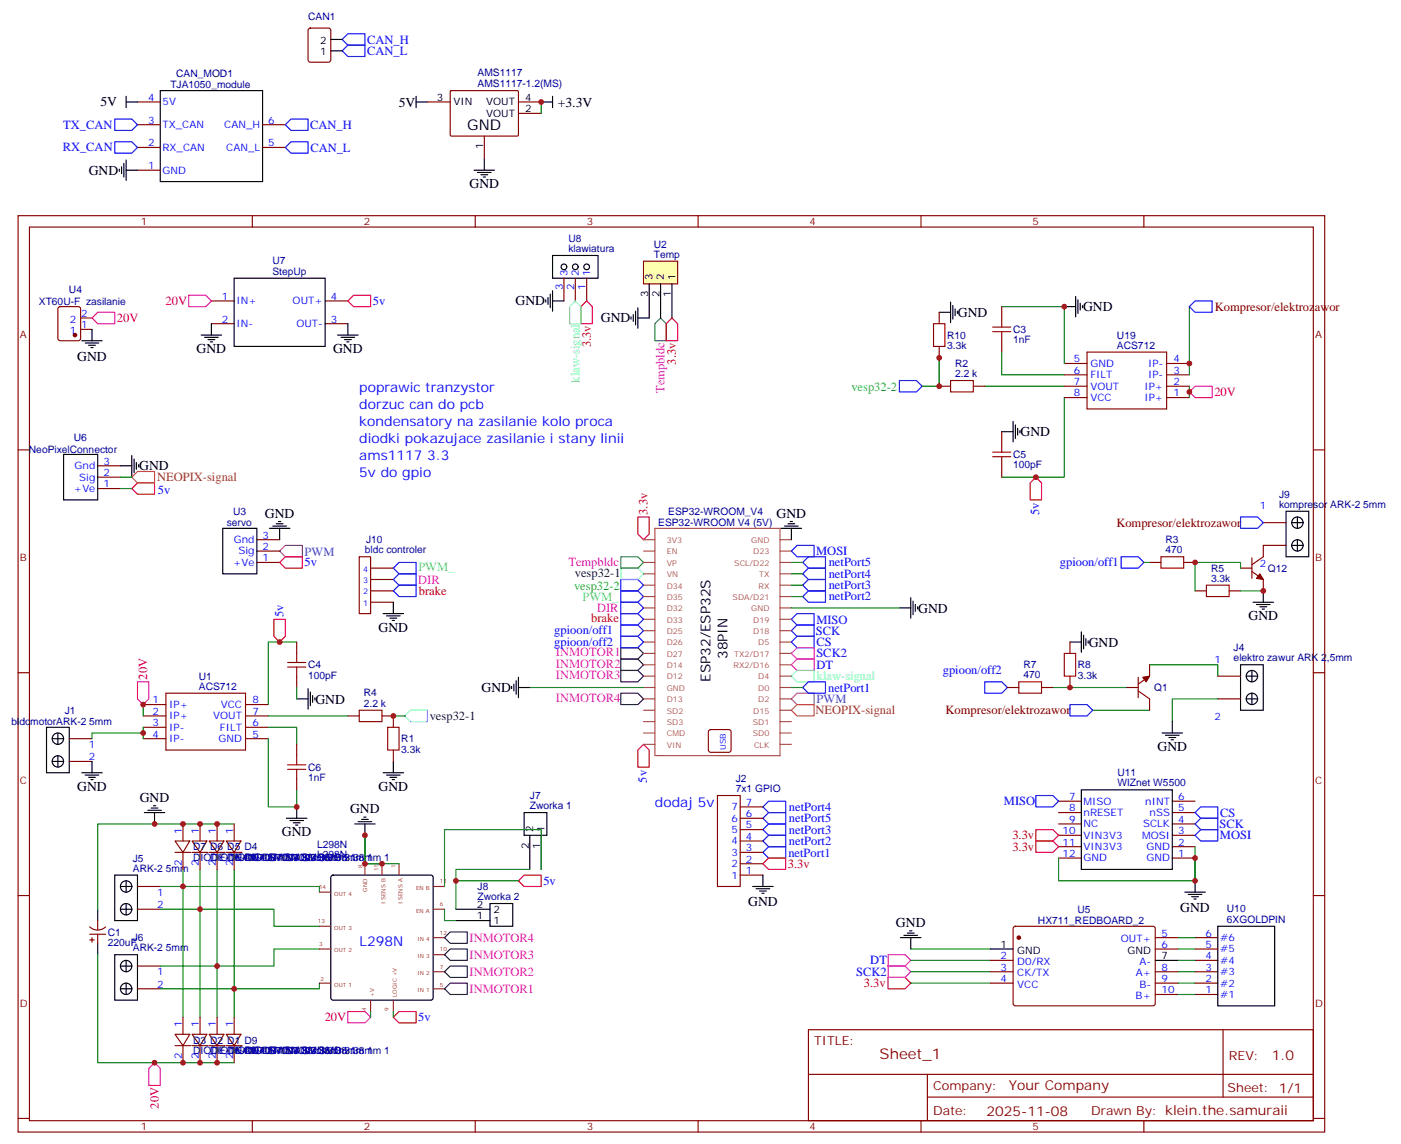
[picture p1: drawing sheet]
<svg xmlns="http://www.w3.org/2000/svg" width="435mm" height="355mm" viewBox="0 0 435 355" stroke-linecap="round" stroke-linejoin="round" font-family="sans-serif">
<g fill="none" stroke="#870000" stroke-width=".35">
<path d="M5.6 66.9h405.4v284.4h-405.4zM9.1 70.4h398.3v277.3h-398.3zM78.3 66.9v3.5M147.4 66.9v3.5M216.6 66.9v3.5M285.7 66.9v3.5M354.9 66.9v3.5M65.6 93.4h7M100.9 93.4h7M174.9 86.3v7.1M178.5 86.3v7.1M182 86.3v7.1"/>
<path d="M65.6 100.4h7M100.9 100.4h7M330.2 119.8h7M330.2 116.3h7M330.2 112.8h7M337.2 109.3h24.7v17.6h-24.7zM361.9 119.8h7.1M361.9 116.3h7.1M361.9 112.8h7.1M5.6 139.6h3.5M330.2 123.4h7M361.9 123.4h7.1"/>
<path d="M407.4 139.6h3.6M30.3 151.6h7.1M30.3 148.1h7.1M30.3 144.5h7.1M391.9 162.2h7.1M391.9 169.2h7.1M5.6 208.7h3.5M44.4 218.6h7.1M51.5 215.1h24.7v17.6h-24.7zM76.2 218.6h7M377.8 209.8h7M377.8 216.9h7"/>
<path d="M407.4 208.7h3.6M21.5 229.2h7M21.5 236.3h7M44.4 222.1h7.1M44.4 225.7h7.1M44.4 229.2h7.1M76.2 222.1h7M76.2 225.7h7M76.2 229.2h7M328.4 248.6h7.1M328.4 252.1h7.1M328.4 255.7h7.1"/>
<path d="M328.4 259.2h7.1M363.7 248.6h7M363.7 252.1h7M363.7 255.7h7M363.7 259.2h7M5.6 277.9h3.5M42.7 275.1h7M328.4 262.7h7.1M328.4 266.2h7.1M363.7 262.7h7M363.7 266.2h7M407.4 277.9h3.6"/>
<path d="M27.8 287.6a3.5 3.5 0 0 0 4.9 0M27.8 289.9h5M27.8 291.6h1.4M28.5 290.9v1.4M30.3 285.6v2.9M30.3 289.9v2.8M42.7 282.1h7M42.7 299.8h7M42.7 306.8h7M250.8 319.5h156.6v28.2h-156.6zM379.4 319.5v20.9M250.8 333.4h156.5"/>
<path d="M287.7 333.4v14.1M5.6 347h3.5M78.3 347.7v3.6M147.4 347.7v3.6M216.6 347.7v3.6M285.7 347.7v3.6M287.7 340.4h119.6M354.9 347.7v3.6M407.4 347h3.6"/>
</g>
<g fill="none" stroke="#000" stroke-width=".35">
<path d="M171.4 79.3h14.1v7h-14.1zM72.6 86.3h28.3v21.2h-28.3zM19.7 141h10.6v14.1h-10.6zM399 158.6h7v14.2h-7zM400.7 162.2h3.5M400.7 169.2h3.5M402.5 160.4v3.5M402.5 167.5v3.5M384.8 206.3h7.1v14.1h-7.1zM386.6 209.8h3.5M386.6 216.9h3.5M388.4 208v3.6"/>
<path d="M388.4 215.1v3.5M14.4 225.7h7.1v14.1h-7.1zM16.2 236.3h3.5M16.2 229.2h3.5M18 227.4v3.6M18 234.5v3.5M162.6 252.1h7.1v7.1h-7.1zM164.4 259.2v10.6M167.9 259.2v10.6M335.5 245.1h28.2v24.7h-28.2zM35.6 271.5h7.1v14.1h-7.1zM37.4 275.1h3.5"/>
<path d="M39.1 273.3v3.5M30.3 282.1v3.5M30.3 292.7v3.5M35.6 296.2h7.1v14.1h-7.1zM37.4 282.1h3.5M37.4 299.8h3.5M39.1 280.4v3.5M39.1 298v3.5M141.4 282.1h10.6M141.4 285.6h10.6M152 280.4h7.1v7h-7.1zM37.4 306.8h3.5"/>
<path d="M39.1 305v3.6"/>
<circle cx="174.9" cy="82.8" r=".88"/>
<circle cx="178.5" cy="82.8" r=".88"/>
<circle cx="182" cy="82.8" r=".88"/>
<circle cx="402.5" cy="162.2" r="1.76"/>
<circle cx="402.5" cy="169.2" r="1.76"/>
<circle cx="388.4" cy="209.8" r="1.76"/>
<circle cx="388.4" cy="216.9" r="1.76"/>
<circle cx="18" cy="236.3" r="1.76"/>
<circle cx="18" cy="229.2" r="1.76"/>
<circle cx="39.1" cy="275.1" r="1.76"/>
<circle cx="39.1" cy="299.8" r="1.76"/>
<circle cx="39.1" cy="282.1" r="1.76"/>
<circle cx="39.1" cy="306.8" r="1.76"/>
</g>
<path d="M107.9 93.4l1.8-1.8h5.3v3.5h-5.3zM180.2 95.1l1.8-1.7 1.8 1.7v5.3h-3.6zM208.5 98.7l1.7 1.7v5.3h-3.5v-5.3zM40.9 151.6l1.8-1.8h5.2v3.6h-5.2zM321.3 148.1l1.8 1.7v5.3h-3.5v-5.3zM197.9 160.4h3.5v5.3l-1.8 1.8-1.7-1.8zM85 192.2h3.5v5.2l-1.8 1.8-1.7-1.8zM199.6 231l1.8 1.7v5.3h-3.5v-5.3zM160.8 273.3l1.8-1.8h5.3v3.6h-5.3zM321.3 260.9h5.3l1.8 1.8-1.8 1.8h-5.3zM275.5 303.3h5.3l1.7 1.7-1.7 1.8h-5.3z" fill="none" stroke="#f00" stroke-width=".35"/>
<path d="M58.5 91.6h5.3l1.8 1.8-1.8 1.7h-5.3z" fill="none" stroke="#f09" stroke-width=".35"/>
<g fill="none" stroke="#00f" stroke-width=".35">
<path d="M279 118.1h5.3l1.8 1.7-1.8 1.8h-5.3zM192.6 179.8h5.3l1.7 1.8-1.7 1.7h-5.3zM245.5 171l1.8-1.8h5.3v3.6h-5.3zM347.8 172.8h5.3l1.8 1.7-1.8 1.8h-5.3zM192.6 193.9h5.3l1.7 1.8-1.7 1.7h-5.3zM192.6 197.4h5.3l1.7 1.8-1.7 1.8h-5.3zM245.5 192.2l1.8-1.8h5.3v3.5h-5.3zM245.5 199.2l1.8-1.8h5.3v3.6h-5.3zM245.5 195.7l1.8-1.8h5.3v3.5h-5.3zM305.5 211.6h5.3l1.7 1.7-1.7 1.8h-5.3zM321.3 246.8h5.3l1.8 1.8-1.8 1.8h-5.3zM370.7 259.2l1.8-1.8h5.3v3.5h-5.3z"/>
<path d="M370.7 255.7l1.8-1.8h5.3v3.5h-5.3zM370.7 252.1l1.8-1.7h5.3v3.5h-5.3z"/>
</g>
<g fill="none" stroke="#008700" stroke-width=".35">
<path d="M291.4 111v8.8h-5.3M305.5 119.8h24.7M310.8 109.3v7h19.4M330.2 123.4v24.7h-19.4M92 199.2h-8.8v19.4M356.6 206.3h21.2v3.5M377.8 216.9h-14.1v7M83.2 222.1h24.7M122 222.1h3.6M49.7 275.1h49.4v1.7M56.8 269.8v45.8M62.1 269.8v45.8"/>
<path d="M67.3 269.8v45.8M72.6 269.8v45.8M160.8 273.3h-19.4v8.8M49.7 282.1h35.3v5.3h14.1M99.1 294.5h-14.1v5.3h-35.3M99.1 305v1.8h-49.4"/>
</g>
<path d="M245.5 202.7l1.8-1.7h5.3v3.5h-5.3zM245.5 206.3l1.8-1.8h5.3v3.5h-5.3zM275.5 296.2h5.3l1.7 1.8-1.7 1.8h-5.3z" fill="none" stroke="#c0f" stroke-width=".35"/>
<path d="M178.5 93.4l1.7 1.7v5.3h-3.5v-5.3zM245.5 209.8l1.8-1.8h5.3v3.6h-5.3z" fill="none" stroke="#3fc" stroke-width=".35"/>
<path d="M192.6 176.3h5.3l1.7 1.7-1.7 1.8h-5.3zM125.6 222.1l1.7-1.7h5.3v3.5h-5.3z" fill="none" stroke="#0ff" stroke-width=".35"/>
<path d="M86.7 171l1.8-1.8h5.3v3.6h-5.3zM245.5 216.9l1.8-1.8h5.3v3.5h-5.3z" fill="none" stroke="#939" stroke-width=".35"/>
<path d="M40.9 148.1l1.8-1.8h5.2v3.5h-5.2z" fill="none" stroke="#c90" stroke-width=".35"/>
<path d="M204.9 98.7l1.8 1.7v5.3h-3.5v-5.3zM192.6 172.8h5.3l1.7 1.7-1.7 1.8h-5.3z" fill="none" stroke="#363" stroke-width=".35"/>
<path d="M192.6 201h5.3l1.7 1.7-1.7 1.8h-5.3zM192.6 204.5h5.3l1.7 1.8-1.7 1.7h-5.3zM192.6 208h5.3l1.7 1.8-1.7 1.8h-5.3zM192.6 215.1h5.3l1.7 1.8-1.7 1.7h-5.3z" fill="none" stroke="#303" stroke-width=".35"/>
<path d="M199.6 81h10.6v7.1h-10.6z" fill="#ffffb0" stroke="#800000" stroke-width=".35"/>
<g fill="none" stroke="#000" stroke-width=".35">
<path d="M102.6 15.8h3.6M102.6 12.2h3.6M39.1 31.6h3.6M39.1 29.9v3.5M49.7 28.1h31.8v28.2h-31.8zM129.1 31.6h3.5M129.1 29.9v3.5M167.9 31.6h3.5M171.4 29.9v3.5M37 52.5v.7M37.7 51.8v2.1M38.4 50.7v4.2"/>
<path d="M39.1 49.6v6.4M39.1 52.8h3.6M147.1 52.8h6.3M148.1 53.5h4.3M149.2 54.2h2.1M149.9 54.9h.7M150.2 49.3v3.5M169.3 93v.7M170 92.3v2.1M170.7 91.3v4.2M171.4 93.4h3.5M171.4 90.2v6.4"/>
<path d="M195.8 98.3v.7M196.5 97.6v2.1M197.2 96.6v4.2M197.9 95.5v6.3M201.4 88.1v10.6h-3.5M204.9 88.1v10.6M208.5 88.1v10.6M291.4 96.9h3.5M294.9 93.7v6.4M295.6 94.8v4.2M296.3 95.8v2.2M297 96.6v.7"/>
<path d="M330.2 95.1h3.5M333.7 92v6.3M334.4 93v4.3M335.1 94.1v2.1M335.8 94.8v.7M25.4 105.7h6.3M26.4 106.4h4.3M27.5 107.1h2.1M28.2 107.8h.7M28.5 102.2v3.5M62.4 104h6.4M63.5 104.7h4.2"/>
<path d="M64.5 105.4h2.1M65.2 106.1h.7M65.6 100.4v3.6M104.7 104h6.4M105.8 104.7h4.2M106.9 105.4h2.1M107.6 106.1h.7M107.9 100.4v3.6M310.8 133.9h3.5M314.3 130.8v6.3M315 131.8v4.3M315.7 132.9v2.1"/>
<path d="M316.4 133.6v.7M37.4 144.5h3.5M40.9 141.4v6.3M41.6 142.4v4.2M42.3 143.5v2.1M43 144.2v.7M69.1 163.9h10.6v14.1h-10.6zM83.6 163.9h6.3M84.6 163.2h4.3M85.7 162.5h2.1M86.4 161.8h.7M86.7 163.9v3.6"/>
<path d="M242.3 163.9h6.4M243.4 163.2h4.2M244.4 162.5h2.2M245.1 161.8h.8M245.5 163.9v3.6M118.9 190.4h6.3M119.9 191.1h4.2M121 191.8h2.1M121.7 192.5h.7M122 186.9v3.5M279 188.6h3.5M282.5 185.5v6.3"/>
<path d="M283.2 186.5v4.2M284 187.6v2.1M284.7 188.3v.7M331.9 199.2h3.6M335.5 196v6.4M336.2 197.1v4.2M336.9 198.2v2.1M337.6 198.9v.7M388.7 186.9h6.4M389.8 187.6h4.2M390.8 188.3h2.2M391.5 189h.8"/>
<path d="M391.9 183.3v3.6M92 216.9h3.6M95.6 213.7v6.3M96.3 214.7v4.3M97 215.8v2.1M97.7 216.5v.7M158.7 213v.7M159.4 212.3v2.1M160.1 211.2v4.2M160.8 213.3h3.6M160.8 210.1v6.4M25.4 239.8h6.3"/>
<path d="M28.5 236.3v3.5M118.9 239.8h6.3M122 236.3v3.5M360.5 227.4h6.4M361.6 228.1h4.2M362.6 228.8h2.1M363.3 229.6h.7M363.7 223.9v3.5M26.4 240.5h4.3M27.5 241.2h2.1M28.2 241.9h.7M44.8 252.1h6.3"/>
<path d="M45.8 251.4h4.3M46.9 250.7h2.1M47.6 250h.7M47.9 252.1v3.6M88.9 253.9h6.3M89.9 254.6h4.3M91 255.3h2.1M91.7 256h.7M92 250.4v3.5M110 255.7h6.4M111.1 255h4.2M112.1 254.2h2.2"/>
<path d="M112.9 253.5h.7M113.2 255.7v3.5M119.9 240.5h4.2M121 241.2h2.1M121.7 241.9h.7M102.9 271.7l.4-.2h30.4l.5 .2 .2 .5v37.4l-.3 .5-.4 .2h-30.4l-.5-.2-.2-.5v-37.4zM233.5 275.1h6.4M234.6 275.8h4.2M235.6 276.5h2.1M236.3 277.2h.7M236.7 271.5v3.6M367.6 276.8h6.3"/>
<path d="M368.6 277.5h4.3M369.7 278.2h2.1M370.4 278.9h.7M370.7 273.3v3.5M279.4 290.9h6.3M280.4 290.2h4.3M281.5 289.5h2.1M282.2 288.8h.7M282.5 290.9v3.6M307.2 294.5h7.1M358.4 298h7M377.8 287.4h17.6v24.7h-17.6z"/>
</g>
<path d="M275.5 299.8h5.3l1.7 1.7-1.7 1.8h-5.3z" fill="none" stroke="#c0f" stroke-width=".35"/>
<g fill="none" stroke="#008700" stroke-width=".35">
<path d="M167.9 31.6v3.6M310.8 95.1h19.4v17.7M369 95.1v21.2M291.4 111v8.8M369 119.8v3.6M37.4 151.6h3.5M37.4 148.1h3.5M245.5 174.5h3.5M245.5 178h3.5M354.9 174.5h1.7M384.8 176.3v-1.8h-14.1v8.8M245.5 188.6h33.5"/>
<path d="M245.5 185.1h3.5M245.5 181.6h3.5M384.8 183.3h7.1M44.4 218.6v3.5M92 213.3v3.6M164.4 213.3h35.2M245.5 213.3h3.5M326.6 213.3h23M44.4 227.4h-15.9v1.8M44.4 225.7v3.5M83.2 225.7h8.8v5.3M83.2 229.2v21.2h8.8v-5.3"/>
<path d="M339 220.4h17.6M72.6 255.7h-42.3v26.4M113.2 259.2v8.8h5.3M113.2 259.2v8.8h10.6M113.2 259.2v8.8M164.4 269.8h-23v3.5M167.9 269.8v-12.4h-30v17.7M370.7 262.7v10.6h-42.3v-7.1M30.3 296.2v33.5h42.3M137.9 282.1v3.5h3.5M282.5 298h24.7M282.5 294.5h24.7"/>
<path d="M365.4 298h5.3M365.4 294.5h5.3M365.4 290.9h5.3M115 313.9v1.7M122 313.9v1.7M282.5 305h24.7M282.5 301.5h24.7M365.4 305h5.3M365.4 301.5h5.3M365.4 308.6h5.3"/>
</g>
<g fill="none" stroke="#a10000" stroke-width=".35">
<path d="M310.8 98.7v2.8M289.6 100.4h3.5v7.1h-3.5zM294.9 118.1h7v3.5h-7zM307.9 102.9h5.7M307.9 101.5h5.7M310.8 102.9v2.8M310.8 137.5v2.8M307.9 141.7h5.7M307.9 140.3h5.7M310.8 141.7v2.8M360.2 172.8h7v3.5h-7zM374.3 181.6h7v3.5h-7z"/>
<path d="M89.2 207h5.7M89.2 205.6h5.7M92 202.7v2.9M92 207v2.8M316.1 211.6h7v3.5h-7zM330.2 202.7h3.5v7.1h-3.5zM89.2 238.7h5.7M89.2 237.3h5.7M92 234.5v2.8M92 238.7v2.8M111.4 220.4h7.1v3.5h-7.1zM120.3 225.7h3.5v7h-3.5z"/>
</g>
<g fill="none" stroke="#870000" stroke-width=".35">
<path d="M95.8 8.9l.5-.2h5.6l.7 .4v9.5l-.4 .6-5.9 .1-.7-.5v-9.4zM42.7 38.7h7M42.7 31.6h7M81.5 38.7h7M132.6 31.6h7.1M139.7 28.3l.3-.2 20.7 .1 .1 .3v13.6l-.3 .1h-20.7l-.1-.3zM160.8 31.6h7.1M160.8 35.2h7.1M42.7 52.8h7M42.7 45.8h7M81.5 45.8h7M150.2 42.2v7.1"/>
<path d="M18.2 95.4l.5-.3h5.6l.7 .5v9.4l-.5 .7h-5.8l-.7-.4v-9.5zM25 98.7h3.5M291.4 96.9v3.5M310.8 95.1v3.6M25 102.2h3.5M291.4 119.8h3.5M291.4 107.5v3.5M301.9 119.8h3.6M310.8 105.7v3.6M310.8 133.9v3.6M310.8 144.5v3.6M79.7 174.5h7"/>
<path d="M79.7 171h7M79.7 167.5h7M115 179.8h7M115 176.3h7M356.6 174.5h3.6M367.2 174.5h3.5M384.8 176.3h3.6M388.4 177.3l3.5 2.5v3.5M388.4 173.1v6.4M391.9 169.2v3.6l-3.5 2.4M92 199.2v3.5M115 186.9h7"/>
<path d="M115 183.3h7M331.9 199.2v3.5M370.7 183.3h3.6M381.3 183.3h3.5M92 209.8v3.5M312.5 213.3h3.6M323.1 213.3h3.5M331.9 209.8v3.5M349.6 213.3h3.5M353.1 214.4l3.5 2.5v3.5M353.1 210.1v6.4M356.6 206.3v3.5l-3.5 2.5"/>
<path d="M92 231v3.5M107.9 222.1h3.5M118.5 222.1h3.5v3.6M122 232.7v3.6M220 226.6l.5-.2h5.6l.5 .2 .2 .5v5.6l-.2 .5-.5 .2h-5.6l-.5-.2-.3-.5v-5.6zM56.8 255.7v5.2M62.1 255.7v5.2M67.3 255.7v5.2M72.6 255.7v5.2M92 241.5v3.6M222.6 246.8h7v28.3h-7zM229.6 250.4h7.1"/>
<path d="M229.6 253.9h7.1M229.6 257.4h7.1M54.3 260.9h4.6l-2.1 3.6zM54.3 264.5h4.9M56.8 264.5v5.3M59.6 260.9h4.6l-2.1 3.6zM59.6 264.5h4.9M62.1 264.5v5.3M64.9 260.9h4.6l-2.2 3.6zM64.9 264.5h4.9M67.3 264.5v5.3M70.2 260.9h4.6l-2.2 3.6z"/>
<path d="M70.2 264.5h4.9M72.6 264.5v5.3M229.6 264.5h7.1M229.6 260.9h7.1M229.6 268h7.1M229.6 271.5h7.1M307.2 298h7.1M314.5 287.6l.5-.2 43 .1 .4 .6-.1 23.6-.6 .4-43-.1-.4-.6v-23.3zM358.4 294.5h7M358.4 290.9h7M370.7 298h7.1M370.7 294.5h7.1"/>
<path d="M370.7 290.9h7.1M56.8 315.6v5.3M62.1 315.6v5.3M67.3 315.6v5.3M72.6 315.6v5.3M307.2 305h7.1M307.2 301.5h7.1M358.4 305h7M358.4 301.5h7M358.4 308.6h7M370.7 305h7.1M370.7 301.5h7.1"/>
<path d="M370.7 308.6h7.1M54.3 320.9h4.6l-2.1 3.5zM54.3 324.4h4.9M56.8 324.4v5.3M59.6 320.9h4.6l-2.1 3.5zM59.6 324.4h4.9M62.1 324.4v5.3M64.9 320.9h4.6l-2.2 3.5zM64.9 324.4h4.9M67.3 324.4v5.3M70.2 320.9h4.6l-2.2 3.5zM70.2 324.4h4.9"/>
<path d="M72.6 324.4v5.3"/>
</g>
<path d="M111.4 172.8h3.6v17.6h-3.6z" fill="none" stroke="#600" stroke-width=".35"/>
<g fill="none" stroke="#00f" stroke-width=".35">
<path d="M106.2 15.8l1.7-1.8h5.3v3.5h-5.3zM106.2 12.2l1.7-1.7h5.3v3.5h-5.3zM35.6 36.9h5.3l1.8 1.8-1.8 1.8h-5.3zM90.3 36.9h5.3v3.6h-5.3l-1.8-1.8zM35.6 44h5.3l1.8 1.8-1.8 1.7h-5.3zM88.5 45.8l1.8-1.8h5.3v3.5h-5.3zM369 95.1l1.7-1.7h5.3v3.5h-5.3zM122 179.8l1.8-1.8h5.3v3.6h-5.3zM122 176.3l1.8-1.8h5.3v3.5h-5.3zM249 178l1.8-1.7h5.3v3.5h-5.3zM249 174.5l1.8-1.7h5.3v3.5h-5.3zM384.8 160.4h5.3l1.8 1.8-1.8 1.7h-5.3z"/>
<path d="M122 183.3l1.8-1.7h5.3v3.5h-5.3zM192.6 186.9h5.3l1.7 1.7-1.7 1.8h-5.3zM192.6 183.3h5.3l1.7 1.8-1.7 1.8h-5.3zM192.6 190.4h5.3l1.7 1.8-1.7 1.7h-5.3zM249 185.1l1.8-1.8h5.3v3.6h-5.3zM249 181.6l1.8-1.8h5.3v3.5h-5.3zM249 213.3l1.8-1.7h5.3v3.5h-5.3zM331.9 218.6h5.3l1.8 1.8-1.8 1.7h-5.3zM236.7 253.9l1.7-1.8h5.3v3.6h-5.3zM236.7 257.4l1.7-1.7h5.3v3.5h-5.3zM238.4 248.6h5.3v3.5h-5.3l-1.7-1.7zM236.7 260.9l1.7-1.7h5.3v3.5h-5.3z"/>
<path d="M236.7 264.5l1.7-1.8h5.3v3.5h-5.3z"/>
</g>
<g fill="none" stroke="#8c2424" stroke-width=".35">
<path d="M99.1 276.8h3.5M113.2 268v3.5M118.5 268v3.5M123.8 268v3.5M134.4 275.1h3.5M99.1 294.5h3.5M99.1 287.4h3.5M134.4 282.1h3.5M134.4 296.2h3.5M134.4 290.9h3.5M99.1 305h3.5M115 310.3v3.6"/>
<path d="M122 310.3v3.6M134.4 306.8h3.5M134.4 301.5h3.5"/>
</g>
<path d="M86.7 174.5l1.8-1.7h5.3v3.5h-5.3zM321.3 257.4h5.3l1.8 1.8-1.8 1.7h-5.3zM236.7 268l1.7-1.8h5.3v3.6h-5.3zM122 315.6l1.8-1.7h5.3v3.5h-5.3z" fill="none" stroke="#f00" stroke-width=".35"/>
<path d="M245.5 220.4l1.8-1.8h5.3v3.5h-5.3z" fill="none" stroke="#c90" stroke-width=".35"/>
<g fill="none" stroke="#a64a4a" stroke-width=".35">
<path d="M199.6 178h3.6M199.6 174.5h3.6M199.6 171h3.6M199.6 167.5h3.6M242 178h3.5M242 174.5h3.5M242 171h3.5M242 167.5h3.5M199.6 188.6h3.6M199.6 199.2h3.6M199.6 195.7h3.6M199.6 192.2h3.6"/>
<path d="M199.6 185.1h3.6M199.6 181.6h3.6M242 188.6h3.5M242 199.2h3.5M242 195.7h3.5M242 192.2h3.5M242 185.1h3.5M242 181.6h3.5M199.6 216.9h3.6M199.6 213.3h3.6M199.6 209.8h3.6M199.6 206.3h3.6"/>
<path d="M199.6 202.7h3.6M242 216.9h3.5M242 213.3h3.5M242 209.8h3.5M242 206.3h3.5M242 202.7h3.5M199.6 231h3.6M199.6 220.4h3.6M199.6 223.9h3.6M199.6 227.4h3.6M203.4 234.5h38.6v-70.6h-38.8v70.6M242 231h3.5"/>
<path d="M242 220.4h3.5M242 223.9h3.5M242 227.4h3.5"/>
</g>
<g fill="#870000" stroke="#870000" stroke-width=".35">
<path d="M390.8 178l1.1 1.8-2.1-.3z"/>
<path d="M354.5 210.1l2.1-.3-1 1.8z"/>
<circle cx="23.2" cy="104" r=".53"/>
<circle cx="316.1" cy="290.9" r=".53"/>
</g>
<path d="M137.9 296.2l1.8-1.7h5.3v3.5h-5.3zM137.9 290.9l1.8-1.7h5.3v3.5h-5.3zM137.9 306.8l1.8-1.8h5.3v3.6h-5.3zM137.9 301.5l1.8-1.7h5.3v3.5h-5.3z" fill="none" stroke="#303" stroke-width=".35"/>
<path d="M28.5 98.7l1.8-1.8h5.3v3.5h-5.3zM369 121.6l1.7-1.8h5.3v3.6h-5.3zM42.7 211.6h3.5v5.3l-1.8 1.7-1.7-1.7zM107.9 313.9h5.3l1.8 1.7-1.8 1.8h-5.3zM46.2 331.5l1.7-1.8 1.8 1.8v5.3h-3.5z" fill="none" stroke="#f09" stroke-width=".35"/>
<g fill="#c00">
<circle cx="72.6" cy="306.8" r=".88"/>
<circle cx="67.3" cy="299.8" r=".88"/>
<circle cx="62.1" cy="282.1" r=".88"/>
<circle cx="321.3" cy="148.1" r=".88"/>
<circle cx="369" cy="112.8" r=".88"/>
<circle cx="291.4" cy="119.8" r=".88"/>
<circle cx="370.7" cy="266.2" r=".88"/>
<circle cx="330.2" cy="95.1" r=".88"/>
<circle cx="92" cy="250.4" r=".88"/>
<circle cx="141.4" cy="273.3" r=".88"/>
<circle cx="56.8" cy="275.1" r=".88"/>
<circle cx="118.5" cy="268" r=".88"/>
<circle cx="113.2" cy="268" r=".88"/>
<circle cx="370.7" cy="273.3" r=".88"/>
<circle cx="86.7" cy="199.2" r=".88"/>
<circle cx="369" cy="121.6" r=".88"/>
<circle cx="44.4" cy="218.6" r=".88"/>
<circle cx="44.4" cy="227.4" r=".88"/>
<circle cx="122" cy="222.1" r=".88"/>
<circle cx="291.4" cy="111" r=".88"/>
<circle cx="331.9" cy="213.3" r=".88"/>
<circle cx="67.3" cy="329.7" r=".88"/>
<circle cx="62.1" cy="329.7" r=".88"/>
<circle cx="56.8" cy="329.7" r=".88"/>
<circle cx="67.3" cy="255.7" r=".88"/>
<circle cx="62.1" cy="255.7" r=".88"/>
<circle cx="56.8" cy="255.7" r=".88"/>
<circle cx="47.9" cy="255.7" r=".88"/>
<circle cx="391.9" cy="183.3" r=".88"/>
<circle cx="370.7" cy="174.5" r=".88"/>
<circle cx="47.9" cy="329.7" r=".88"/>
<circle cx="113.2" cy="259.2" r=".88"/>
<circle cx="167.9" cy="31.6" r=".88"/>
</g>
<text font-size="4.6" x="145" y="40.5">GND</text>
<text font-size="4.6" fill="#800" x="272.9" y="328.5">Sheet_1</text>
<g font-size="4.2">
<text x="31.2" y="33">5V</text>
<text x="123.7" y="33.1">5V</text>
<text x="173" y="33.1">+3.3V</text>
<text x="27.5" y="54.2">GND</text>
<text x="145.7" y="58.5">GND</text>
<text x="160" y="94.8">GND</text>
<text x="186.4" y="100">GND</text>
<text x="297.2" y="98.3">GND</text>
<text x="336" y="96.5">GND</text>
<text x="23.9" y="111.9">GND</text>
<text x="61" y="109.6">GND</text>
<text x="103.3" y="109.6">GND</text>
<text x="316.6" y="135.3">GND</text>
<text x="43.2" y="145.9">GND</text>
<text x="82.2" y="160.7">GND</text>
<text x="240.9" y="160.7">GND</text>
<text x="284.8" y="190.1">GND</text>
<text x="117.4" y="196">GND</text>
<text x="387.3" y="192.5">GND</text>
<text x="337.7" y="200.7">GND</text>
<text x="225.7" y="204.5" transform="rotate(-90 225.7 204.5)">38PIN</text>
<text x="149.4" y="214.7">GND</text>
<text x="220.4" y="211.6" transform="rotate(-90 220.4 211.6)">ESP32/ESP32S</text>
<text x="97.9" y="218.3">GND</text>
<text x="359.1" y="233.1">GND</text>
<text x="24" y="245.4">GND</text>
<text x="117.4" y="245.4">GND</text>
<text x="43.4" y="249">GND</text>
<text x="108.6" y="252.4">GND</text>
<text x="87.5" y="259.5">GND</text>
<text x="232.1" y="281.1">GND</text>
<text x="278" y="287.7">GND</text>
<text x="366.1" y="282.9">GND</text>
</g>
<g font-size="4.2" fill="#00f">
<text x="111.4" y="121.6">poprawic tranzystor</text>
<text x="111.4" y="126.9">dorzuc can do pcb</text>
<text x="111.4" y="132.2">kondensatory na zasilanie kolo proca</text>
<text x="111.4" y="137.5">diodki pokazujace zasilanie i stany linii</text>
<text x="111.4" y="142.8">ams1117 3.3</text>
<text x="111.4" y="148.1">5v do gpio</text>
<text x="203.2" y="250.4">dodaj 5v</text>
<text x="111.5" y="293.5">L298N</text>
</g>
<g font-size="4.2" fill="#800">
<text x="394.6" y="328.8">1.0</text>
<text x="313" y="338.3">Your Company</text>
<text x="306" y="346.1">2025-11-08</text>
</g>
<g font-size="3.9" fill="#00f">
<text x="113.9" y="13.6">CAN_H</text>
<text x="113.9" y="17.1">CAN_L</text>
<text x="19.6" y="39.9">TX_CAN</text>
<text x="96.2" y="40">CAN_H</text>
<text x="19.4" y="47">RX_CAN</text>
<text x="96.3" y="47.1">CAN_L</text>
<text x="115.7" y="94.6">5v</text>
<text x="48.9" y="153.2">5v</text>
<text x="322.3" y="159.9" transform="rotate(-90 322.3 159.9)">5v</text>
<text x="253.2" y="172.2">MOSI</text>
<text x="94.5" y="175.8">5v</text>
<text x="257.1" y="179.3">netPort4</text>
<text x="257.1" y="175.7">netPort5</text>
<text x="328.8" y="175.8">gpioon/off1</text>
<text x="257.1" y="182.8">netPort3</text>
<text x="88" y="191.5" transform="rotate(-90 88 191.5)">5v</text>
<text x="257.1" y="186.3">netPort2</text>
<text x="171.9" y="196.8">gpioon/off1</text>
<text x="253.1" y="197">SCK</text>
<text x="253.3" y="193.5">MISO</text>
<text x="171.9" y="200.3">gpioon/off2</text>
<text x="253.3" y="200.5">CS</text>
<text x="253.3" y="204">SCK2</text>
<text x="253.3" y="207.5">DT</text>
<text x="292.5" y="209.3">gpioon/off2</text>
<text x="256.9" y="214.7">netPort1</text>
<text x="200.6" y="242.8" transform="rotate(-90 200.6 242.8)">5v</text>
<text x="244.7" y="251.6">netPort4</text>
<text x="311.4" y="249.8">MISO</text>
<text x="244.7" y="255.1">netPort5</text>
<text x="378.3" y="257">SCK</text>
<text x="378.5" y="253.4">CS</text>
<text x="244.7" y="258.6">netPort3</text>
<text x="244.7" y="262.2">netPort2</text>
<text x="378.4" y="260.4">MOSI</text>
<text x="244.6" y="265.8">netPort1</text>
<text x="168.6" y="274.5">5v</text>
<text x="270" y="299.2">DT</text>
<text x="265.6" y="302.8">SCK2</text>
<text x="129.8" y="316.8">5v</text>
</g>
<g font-size="3.9" fill="#f03">
<text x="51.3" y="94.7">20V</text>
<text x="36.3" y="99.9">20V</text>
<text x="376.7" y="122.8">20V</text>
<text x="45.6" y="210.9" transform="rotate(-90 45.6 210.9)">20V</text>
<text x="100.7" y="317">20V</text>
<text x="49.3" y="344" transform="rotate(-90 49.3 344)">20V</text>
</g>
<g font-size="3.9" fill="#600">
<text x="376.8" y="96.4">Kompresor/elektrozawor</text>
<text x="346.3" y="163.5">Kompresor/elektrozawor</text>
<text x="293.3" y="221.7">Kompresor/elektrozawor</text>
</g>
<g font-size="3.9" fill="#f00">
<text x="183.3" y="107.7" transform="rotate(-90 183.3 107.7)">3.3v</text>
<text x="209.7" y="113.1" transform="rotate(-90 209.7 113.1)">3.3v</text>
<text x="200.9" y="159.7" transform="rotate(-90 200.9 159.7)">3.3v</text>
<text x="129.9" y="184.7">brake</text>
<text x="183.4" y="193.1">brake</text>
<text x="314.1" y="264">3.3v</text>
<text x="314.1" y="260.4">3.3v</text>
<text x="244.4" y="269.2">3.3v</text>
<text x="268" y="306.3">3.3v</text>
</g>
<g font-size="3.9" fill="#3fc">
<text x="179.7" y="118.7" transform="rotate(-90 179.7 118.7)">klaw-signal</text>
<text x="253.4" y="211">klaw-signal</text>
</g>
<g font-size="3.9" fill="#c0f">
<text x="206.1" y="122" transform="rotate(-90 206.1 122)">Tempbldc</text>
<text x="176.3" y="175.8">Tempbldc</text>
</g>
<g font-size="3.9" fill="#3f0">
<text x="264.1" y="121.3">vesp32-2</text>
<text x="178.1" y="183.1">vesp32-2</text>
</g>
<g font-size="3.9" fill="#960">
<text x="48.7" y="149.4">NEOPIX-signal</text>
<text x="252.9" y="221.7">NEOPIX-signal</text>
</g>
<g font-size="3.9" fill="#63c">
<text x="94.5" y="172.6">PWM</text>
<text x="253.3" y="218.2">PWM</text>
</g>
<g font-size="3.9" fill="#6f6">
<text x="129.8" y="177.3">PWM_</text>
<text x="180.7" y="186.4">PWM_</text>
</g>
<g font-size="3.9" fill="#330">
<text x="178.3" y="179.2">vesp32-1</text>
<text x="133.3" y="223.6">vesp32-1</text>
</g>
<g font-size="3.9" fill="#f0f">
<text x="129.7" y="181.1">DIR</text>
<text x="185.2" y="189.9">DIR</text>
<text x="172.5" y="203.7">INMOTOR1</text>
<text x="172.5" y="207.2">INMOTOR2</text>
<text x="172.5" y="210.8">INMOTOR3</text>
<text x="172.5" y="217.8">INMOTOR4</text>
<text x="145.7" y="292.2">INMOTOR4</text>
<text x="145.7" y="297.5">INMOTOR3</text>
<text x="145.7" y="302.8">INMOTOR2</text>
<text x="145.7" y="308.1">INMOTOR1</text>
</g>
<g font-size="3.9" fill="#800">
<text x="252.6" y="324.1">TITLE:</text>
<text x="381.2" y="328.8">REV:</text>
<text x="289.5" y="338.3">Company:</text>
<text x="380.8" y="338.9">Sheet: 1/1</text>
<text x="289.5" y="346">Date:</text>
<text x="338.5" y="346.1">Drawn By: klein.the.samuraii</text>
</g>
<g font-size="3.2" fill="#000080">
<text x="95.6" y="6.4">CAN1</text>
<text x="54.7" y="23.9">CAN_MOD1</text>
<text x="148.1" y="23.7">AMS1117</text>
<text x="52.9" y="27.4">TJA1050_module</text>
<text x="148.1" y="26.9">AMS1117-1.2(MS)</text>
<text x="176.4" y="75.1">U8</text>
<text x="202.8" y="76.8">U2</text>
<text x="84.5" y="81.9">U7</text>
<text x="176.4" y="78.2">klawiatura</text>
<text x="202.8" y="80">Temp</text>
<text x="84.5" y="85.3">StepUp</text>
<text x="12.1" y="94.5">XT60U-F zasilanie</text>
<text x="21.4" y="90.9">U4</text>
<text x="293.8" y="105.1">R10</text>
<text x="314.3" y="106.5">1nF</text>
<text x="314.3" y="103.3">C3</text>
<text x="346.5" y="105.1">U19</text>
<text x="293.8" y="108.3">3.3k</text>
<text x="296.3" y="113.8">R2</text>
<text x="346.5" y="108.2">ACS712</text>
<text x="296.3" y="117">2.2 k</text>
<text x="22.9" y="136.9">U6</text>
<text x="9" y="140.4">NeoPixelConnector</text>
<text x="314.3" y="142.1">C5</text>
<text x="314.3" y="145.3">100pF</text>
<text x="396.8" y="154.5">J9</text>
<text x="72.3" y="159.8">U3</text>
<text x="207.3" y="159.7">ESP32-WROOM_V4</text>
<text x="396.8" y="157.6">kompresor ARK-2 5mm</text>
<text x="70.4" y="163.3">servo</text>
<text x="204.2" y="163.3">ESP32-WROOM V4 (5V)</text>
<text x="113.2" y="171.7">bldc controler</text>
<text x="113.6" y="168.4">J10</text>
<text x="361.6" y="171.7">470</text>
<text x="361.6" y="168.5">R3</text>
<text x="375.7" y="177.4">R5</text>
<text x="393.3" y="177.6">Q12</text>
<text x="375.7" y="180.5">3.3k</text>
<text x="382.7" y="202.1">J4</text>
<text x="95.6" y="207.4">C4</text>
<text x="317.5" y="207.3">R7</text>
<text x="334.4" y="207.4">R8</text>
<text x="382.7" y="205.2">elektro zawur ARK 2,5mm</text>
<text x="61.7" y="214">ACS712</text>
<text x="61.7" y="211.1">U1</text>
<text x="95.6" y="210.6">100pF</text>
<text x="317.5" y="210.5">470</text>
<text x="334.4" y="210.6">3.3k</text>
<text x="358" y="214.5">Q1</text>
<text x="20.1" y="221.5">J1</text>
<text x="112.9" y="219.3">2.2 k</text>
<text x="112.9" y="216.1">R4</text>
<text x="3.5" y="225">bldcmotorARK-2 5mm</text>
<text x="124.5" y="233.5">3.3k</text>
<text x="124.5" y="230.3">R1</text>
<text x="95.6" y="239.1">C6</text>
<text x="95.6" y="242.3">1nF</text>
<text x="228.2" y="245.8">7x1 GPIO</text>
<text x="228.2" y="242.6">J2</text>
<text x="346.7" y="244">WIZnet W5500</text>
<text x="346.7" y="240.9">U11</text>
<text x="164.4" y="251.1">Zworka 1</text>
<text x="164.4" y="247.9">J7</text>
<text x="59.9" y="263.9">D7 D6 D5 D4</text>
<text x="98.4" y="263.1">L298N</text>
<text x="41.2" y="267.4">J5</text>
<text x="59.9" y="267">DIODE-1N4007 SMD 3.38mm 1</text>
<text x="65.2" y="267">DIODE-1N4007 SMD 3.38mm 1</text>
<text x="70.5" y="267">DIODE-1N4007 SMD 3.38mm 1</text>
<text x="75.8" y="267">DIODE-1N4007 SMD 3.38mm 1</text>
<text x="98.4" y="266.2">L298N</text>
<text x="41.2" y="270.5">ARK-2 5mm</text>
<text x="148.2" y="279.3">Zworka 2</text>
<text x="148.2" y="276.1">J8</text>
<text x="322" y="286.7">HX711_REDBOARD_2</text>
<text x="334.2" y="283.1">U5</text>
<text x="380.6" y="286.3">6XGOLDPIN</text>
<text x="380.6" y="283.1">U10</text>
<text x="33.5" y="293.5">220uF</text>
<text x="33.5" y="290.4">C1</text>
<text x="41.2" y="292.1">J6</text>
<text x="41.2" y="295.2">ARK-2 5mm</text>
<text x="59.9" y="323.8">D3 D2 D1 D9</text>
<text x="59.9" y="327">DIODE-1N4007 SMD 3.38mm 1</text>
<text x="65.2" y="327">DIODE-1N4007 SMD 3.38mm 1</text>
<text x="70.5" y="327">DIODE-1N4007 SMD 3.38mm 1</text>
<text x="75.8" y="327">DIODE-1N4007 SMD 3.38mm 1</text>
</g>
<g font-size="3.2">
<text x="99.3" y="17.2">1</text>
<text x="99.3" y="13.7">2</text>
<text x="135.5" y="31.3">3</text>
<text x="140.7" y="32.7">VIN</text>
<text x="150.8" y="32.7">VOUT</text>
<text x="162.9" y="34.8">2</text>
<text x="162.9" y="31.3">4</text>
<text x="150.8" y="36.2">VOUT</text>
<text x="149.9" y="46.4" transform="rotate(-90 149.9 46.4)">1</text>
<text x="202.5" y="87" transform="rotate(-90 202.5 87)">3</text>
<text x="206" y="87" transform="rotate(-90 206 87)">2</text>
<text x="209.5" y="87" transform="rotate(-90 209.5 87)">1</text>
<text x="201" y="92.2" transform="rotate(-90 201 92.2)">3</text>
<text x="204.6" y="92.2" transform="rotate(-90 204.6 92.2)">2</text>
<text x="208.1" y="92.2" transform="rotate(-90 208.1 92.2)">1</text>
<text x="164" y="263.3" transform="rotate(-90 164 263.3)">2</text>
<text x="165.4" y="258.1" transform="rotate(-90 165.4 258.1)">2</text>
<text x="167.5" y="263.3" transform="rotate(-90 167.5 263.3)">1</text>
<text x="168.9" y="258.1" transform="rotate(-90 168.9 258.1)">1</text>
<text x="147.9" y="281.8">2</text>
<text x="147.9" y="285.3">1</text>
<text x="153.1" y="286.7">1</text>
<text x="153.1" y="283.2">2</text>
<text x="310.3" y="294.1">1</text>
<text x="315.6" y="295.9">GND</text>
<text x="349.8" y="295.9">GND</text>
<text x="360.3" y="297.6">7</text>
</g>
<g font-size="3.2" fill="#00f">
<text x="45.9" y="31.3">4</text>
<text x="50.4" y="32.7">5V</text>
<text x="45.9" y="38.3">3</text>
<text x="50.4" y="39.8">TX_CAN</text>
<text x="69.6" y="39.8">CAN_H</text>
<text x="83.2" y="38.3">6</text>
<text x="45.9" y="45.4">2</text>
<text x="50.4" y="46.8">RX_CAN</text>
<text x="70.2" y="46.8">CAN_L</text>
<text x="83.2" y="45.4">5</text>
<text x="45.9" y="52.5">1</text>
<text x="50.4" y="53.9">GND</text>
<text x="176" y="85.6" transform="rotate(-90 176 85.6)">3</text>
<text x="179.5" y="85.6" transform="rotate(-90 179.5 85.6)">2</text>
<text x="183.1" y="85.6" transform="rotate(-90 183.1 85.6)">1</text>
<text x="68.9" y="93">1</text>
<text x="73.3" y="94.4">IN+</text>
<text x="90.8" y="94.4">OUT+</text>
<text x="102.6" y="93">4</text>
<text x="174.6" y="90.1" transform="rotate(-90 174.6 90.1)">3</text>
<text x="178.1" y="90.1" transform="rotate(-90 178.1 90.1)">2</text>
<text x="181.6" y="90.1" transform="rotate(-90 181.6 90.1)">1</text>
<text x="21.7" y="100.1">2</text>
<text x="25.2" y="101.8">1</text>
<text x="25.2" y="98.3">2</text>
<text x="68.9" y="100.1">2</text>
<text x="73.3" y="101.5">IN-</text>
<text x="91.9" y="101.5">OUT-</text>
<text x="102.6" y="100.1">3</text>
<text x="21.7" y="103.6">1</text>
<text x="333.1" y="112.4">5</text>
<text x="338.3" y="113.8">GND</text>
<text x="356.2" y="113.8">IP-</text>
<text x="364" y="112.4">4</text>
<text x="333.1" y="116">6</text>
<text x="333.1" y="119.5">7</text>
<text x="338.3" y="117.4">FILT</text>
<text x="356.2" y="117.4">IP-</text>
<text x="364" y="119.5">2</text>
<text x="364" y="116">3</text>
<text x="333.1" y="123">8</text>
<text x="338.3" y="120.9">VOUT</text>
<text x="338.3" y="124.4">VCC</text>
<text x="355" y="124.4">IP+</text>
<text x="355" y="120.9">IP+</text>
<text x="364" y="123">1</text>
<text x="23.2" y="145.6">Gnd</text>
<text x="24.6" y="149.1">Sig</text>
<text x="32.1" y="147.7">2</text>
<text x="32.1" y="144.2">3</text>
<text x="22.9" y="152.6">+Ve</text>
<text x="32.1" y="151.2">1</text>
<text x="390.8" y="157.9">1</text>
<text x="81.5" y="167.1">3</text>
<text x="72.5" y="168.5">Gnd</text>
<text x="74" y="172">Sig</text>
<text x="81.5" y="170.6">2</text>
<text x="72.3" y="175.6">+Ve</text>
<text x="81.5" y="174.2">1</text>
<text x="390.8" y="175.9">2</text>
<text x="376.7" y="205.6">1</text>
<text x="47.3" y="218.3">1</text>
<text x="47.3" y="221.8">2</text>
<text x="52.5" y="219.7">IP+</text>
<text x="68.5" y="219.7">VCC</text>
<text x="78.3" y="221.8">7</text>
<text x="78.3" y="218.3">8</text>
<text x="47.3" y="225.3">3</text>
<text x="52.5" y="223.2">IP+</text>
<text x="52.5" y="226.7">IP-</text>
<text x="66.2" y="223.2">VOUT</text>
<text x="68.2" y="226.7">FILT</text>
<text x="78.3" y="225.3">6</text>
<text x="376.7" y="223.6">2</text>
<text x="27.6" y="232">1</text>
<text x="47.3" y="228.8">4</text>
<text x="52.5" y="230.3">IP-</text>
<text x="67.8" y="230.3">GND</text>
<text x="78.3" y="228.8">5</text>
<text x="27.6" y="235.9">2</text>
<text x="226.9" y="251.4">7</text>
<text x="231.4" y="250">7</text>
<text x="331.7" y="248.2">7</text>
<text x="331.7" y="251.8">8</text>
<text x="336.2" y="249.7">MISO</text>
<text x="355.3" y="249.7">nINT</text>
<text x="365.4" y="248.2">6</text>
<text x="365.4" y="251.8">5</text>
<text x="226.9" y="255">6</text>
<text x="231.4" y="253.5">6</text>
<text x="231.4" y="257.1">5</text>
<text x="331.7" y="255.3">9</text>
<text x="336.2" y="253.2">nRESET</text>
<text x="336.2" y="256.7">NC</text>
<text x="354.6" y="256.7">SCLK</text>
<text x="356.6" y="253.2">nSS</text>
<text x="365.4" y="255.3">4</text>
<text x="56.4" y="258.8" transform="rotate(-90 56.4 258.8)">1</text>
<text x="61.7" y="258.8" transform="rotate(-90 61.7 258.8)">1</text>
<text x="67" y="258.8" transform="rotate(-90 67 258.8)">1</text>
<text x="72.3" y="258.8" transform="rotate(-90 72.3 258.8)">1</text>
<text x="226.9" y="258.5">5</text>
<text x="226.9" y="262">4</text>
<text x="231.4" y="260.6">4</text>
<text x="329.7" y="258.8">10</text>
<text x="329.7" y="262.4">11</text>
<text x="336.2" y="260.2">VIN3V3</text>
<text x="336.2" y="263.8">VIN3V3</text>
<text x="354.3" y="260.2">MOSI</text>
<text x="355.7" y="263.8">GND</text>
<text x="365.4" y="258.8">3</text>
<text x="365.4" y="262.4">2</text>
<text x="56.4" y="268.6" transform="rotate(-90 56.4 268.6)">2</text>
<text x="61.7" y="268.6" transform="rotate(-90 61.7 268.6)">2</text>
<text x="67" y="268.6" transform="rotate(-90 67 268.6)">2</text>
<text x="72.3" y="268.6" transform="rotate(-90 72.3 268.6)">2</text>
<text x="226.9" y="265.5">3</text>
<text x="226.9" y="269.1">2</text>
<text x="231.4" y="264.1">3</text>
<text x="231.4" y="267.7">2</text>
<text x="329.7" y="265.9">12</text>
<text x="336.2" y="267.3">GND</text>
<text x="355.7" y="267.3">GND</text>
<text x="365.4" y="265.9">1</text>
<text x="226.9" y="272.6">1</text>
<text x="231.4" y="271.2">1</text>
<text x="48.8" y="277.9">1</text>
<text x="48.8" y="281.8">2</text>
<text x="347.7" y="292.3">OUT+</text>
<text x="360.3" y="290.6">5</text>
<text x="374" y="290.6">6</text>
<text x="378.5" y="292">#6</text>
<text x="310.3" y="297.6">2</text>
<text x="315.6" y="299.4">D0/RX</text>
<text x="353.5" y="299.4">A-</text>
<text x="360.3" y="294.1">6</text>
<text x="374" y="297.6">4</text>
<text x="374" y="294.1">5</text>
<text x="378.5" y="299">#4</text>
<text x="378.5" y="295.5">#5</text>
<text x="48.8" y="302.6">1</text>
<text x="310.3" y="304.7">4</text>
<text x="310.3" y="301.2">3</text>
<text x="315.6" y="302.9">CK/TX</text>
<text x="352.3" y="302.9">A+</text>
<text x="360.3" y="304.7">9</text>
<text x="360.3" y="301.2">8</text>
<text x="374" y="304.7">2</text>
<text x="374" y="301.2">3</text>
<text x="378.5" y="302.6">#3</text>
<text x="48.8" y="306.5">2</text>
<text x="315.6" y="306.5">VCC</text>
<text x="352.3" y="310">B+</text>
<text x="353.5" y="306.5">B-</text>
<text x="360.3" y="308.2">10</text>
<text x="374" y="308.2">1</text>
<text x="378.5" y="309.6">#1</text>
<text x="378.5" y="306.1">#2</text>
<text x="56.4" y="318.8" transform="rotate(-90 56.4 318.8)">1</text>
<text x="61.7" y="318.8" transform="rotate(-90 61.7 318.8)">1</text>
<text x="67" y="318.8" transform="rotate(-90 67 318.8)">1</text>
<text x="72.3" y="318.8" transform="rotate(-90 72.3 318.8)">1</text>
<text x="56.4" y="328.6" transform="rotate(-90 56.4 328.6)">2</text>
<text x="61.7" y="328.6" transform="rotate(-90 61.7 328.6)">2</text>
<text x="67" y="328.6" transform="rotate(-90 67 328.6)">2</text>
<text x="72.3" y="328.6" transform="rotate(-90 72.3 328.6)">2</text>
</g>
<g font-size="3.2" fill="#800">
<text x="43.7" y="69.9">1</text>
<text x="112.9" y="69.9">2</text>
<text x="182" y="69.9">3</text>
<text x="251.1" y="69.9">4</text>
<text x="320.3" y="69.9">5</text>
<text x="6.1" y="105">A</text>
<text x="408" y="105">A</text>
<text x="6.1" y="174.2">B</text>
<text x="408" y="174.2">B</text>
<text x="6.1" y="243.3">C</text>
<text x="408" y="243.3">C</text>
<text x="6.1" y="312.5">D</text>
<text x="408" y="312.5">D</text>
<text x="43.7" y="350.7">1</text>
<text x="112.9" y="350.7">2</text>
<text x="182" y="350.7">3</text>
<text x="251.1" y="350.7">4</text>
<text x="320.3" y="350.7">5</text>
</g>
<g font-size="2.5" fill="#a54b4b">
<text x="206.9" y="172">EN</text>
<text x="206.9" y="168.5">3V3</text>
<text x="233.1" y="168.5">GND</text>
<text x="233.7" y="172">D23</text>
<text x="206.9" y="179.1">VN</text>
<text x="206.9" y="175.6">VP</text>
<text x="227.8" y="175.6">SCL/D22</text>
<text x="235.5" y="179.1">TX</text>
<text x="206.9" y="182.6">D34</text>
<text x="235.3" y="182.6">RX</text>
<text x="206.9" y="189.7">D32</text>
<text x="206.9" y="186.1">D35</text>
<text x="227.3" y="186.1">SDA/D21</text>
<text x="233.1" y="189.7">GND</text>
<text x="206.9" y="196.7">D25</text>
<text x="206.9" y="193.2">D33</text>
<text x="233.7" y="196.7">D18</text>
<text x="233.7" y="193.2">D19</text>
<text x="206.9" y="203.8">D27</text>
<text x="206.9" y="200.3">D26</text>
<text x="227.8" y="203.8">TX2/D17</text>
<text x="235.2" y="200.3">D5</text>
<text x="206.9" y="207.3">D14</text>
<text x="227.6" y="207.3">RX2/D16</text>
<text x="206.9" y="210.8">D12</text>
<text x="206.9" y="214.4">GND</text>
<text x="235.2" y="214.4">D0</text>
<text x="235.2" y="210.8">D4</text>
<text x="206.9" y="217.9">D13</text>
<text x="206.9" y="221.4">SD2</text>
<text x="233.7" y="221.4">D15</text>
<text x="235.2" y="217.9">D2</text>
<text x="206.9" y="224.9">SD3</text>
<text x="233.6" y="224.9">SD1</text>
<text x="206.9" y="232">VIN</text>
<text x="206.9" y="228.5">CMD</text>
<text x="233.6" y="228.5">SD0</text>
<text x="233.9" y="232">CLK</text>
</g>
<g font-size="2.5" fill="#00f">
<text x="112.7" y="177.3">4</text>
<text x="112.7" y="184.4">2</text>
<text x="112.7" y="180.9">3</text>
<text x="112.7" y="187.9">1</text>
<text x="225.1" y="232.7" transform="rotate(-90 225.1 232.7)">USB</text>
</g>
<g font-size="1.8" fill="#8d2323">
<text x="112.5" y="269.4" transform="rotate(-90 112.5 269.4)">8</text>
<text x="122.7" y="269.4" transform="rotate(-90 122.7 269.4)">1</text>
<text x="99" y="275.8">14</text>
<text x="117.4" y="270.1" transform="rotate(-90 117.4 270.1)">15</text>
<text x="136.5" y="274">11</text>
<text x="103.7" y="277.9">OUT 4</text>
<text x="113.9" y="276.6" transform="rotate(-90 113.9 276.6)">GND</text>
<text x="119.6" y="280.6" transform="rotate(-90 119.6 280.6)">I SENS B</text>
<text x="124.8" y="280.6" transform="rotate(-90 124.8 280.6)">I SENS A</text>
<text x="129.1" y="276.1">EN B</text>
<text x="136.5" y="281.1">6</text>
<text x="98.6" y="286.3">13</text>
<text x="129.1" y="283.2">EN A</text>
<text x="99" y="293.4">3</text>
<text x="103.7" y="288.5">OUT 3</text>
<text x="129.5" y="292">IN 4</text>
<text x="136.5" y="290.2">12</text>
<text x="103.7" y="295.5">OUT 2</text>
<text x="129.5" y="297.3">IN 3</text>
<text x="136.5" y="295.2">10</text>
<text x="99.4" y="304.3">2</text>
<text x="129.5" y="302.6">IN 2</text>
<text x="136.5" y="300.8">7</text>
<text x="103.7" y="306.1">OUT 1</text>
<text x="116" y="309.3" transform="rotate(-90 116 309.3)">+V</text>
<text x="123.1" y="309.3" transform="rotate(-90 123.1 309.3)">LOGIC +V</text>
<text x="129.5" y="307.9">IN 1</text>
<text x="136.5" y="306.1">5</text>
<text x="113.6" y="313.6" transform="rotate(-90 113.6 313.6)">4</text>
<text x="120.6" y="313.6" transform="rotate(-90 120.6 313.6)">9</text>
</g>
</svg>
